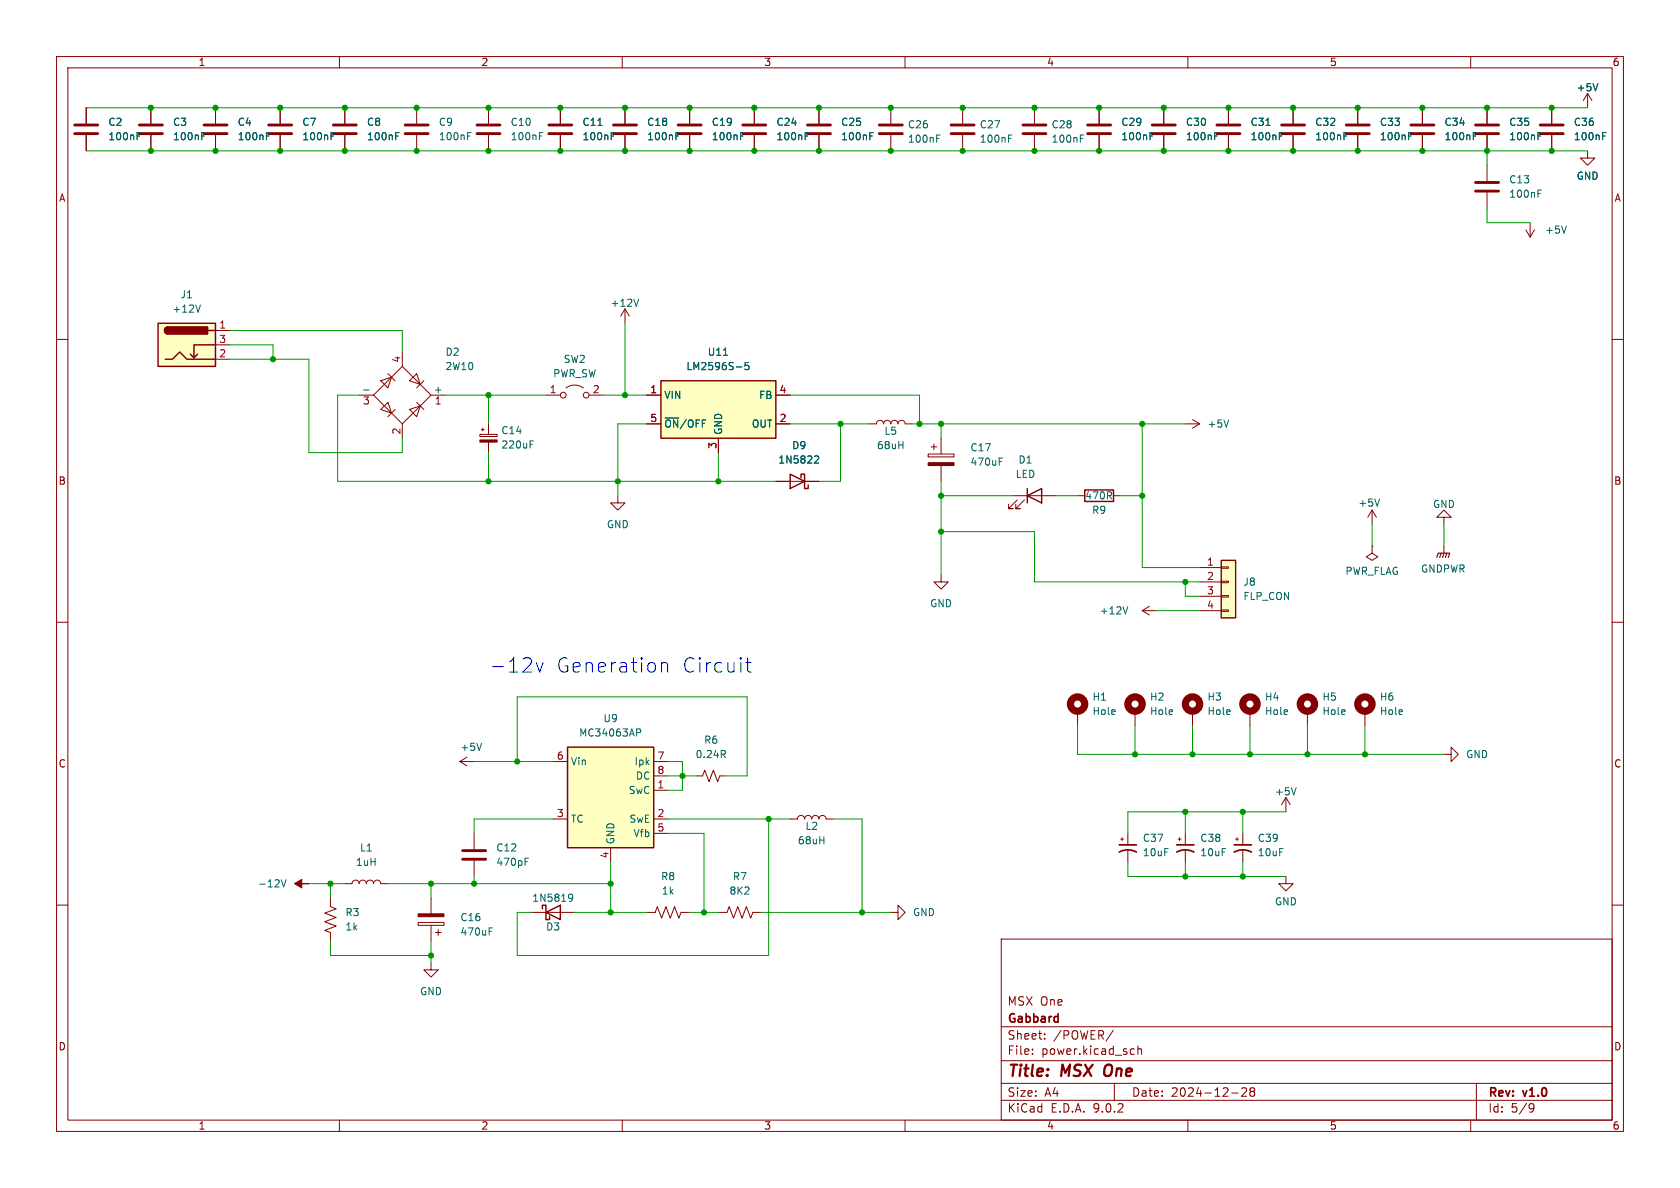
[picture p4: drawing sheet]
<svg xmlns="http://www.w3.org/2000/svg" width="297mm" height="210mm" viewBox="0 0 297 210" stroke-linecap="round" stroke-linejoin="round" font-family="sans-serif">
<g fill="none" stroke="#840000" stroke-width=".18">
<path d="M10 10h277v190h-277zM12 12h273v186h-273zM60 10v2M86.4 19.1v2.7M110 10v2M121.9 19.1v2.7M133.3 19.1v2.7M144.8 19.1v2.7M157.5 19.1v2.7M160 10v2M182.9 19.1v2.7M194.3 19.1v2.7"/>
<path d="M210 10v2M260 10v2M86.4 23.9v2.8M121.9 23.9v2.8M133.3 23.9v2.8M144.8 23.9v2.8M157.5 23.9v2.8M182.9 23.9v2.8M194.3 23.9v2.8M110.5 54.6l-.8 1.3M110.5 54.6l.8 1.3M110.5 54.6v2.6"/>
<path d="M10 60h2M84.8 76.8h3.1v.4h-3.1zM85.1 75.9h.5M85.3 75.7v.5M86.4 74.9v1.9M86.4 78.2v1.8M96.5 69.9h2.6M100.1 68.6a2.54 2.54 0 0 1 3 0M104.1 69.9h2.6M285 60h2M137.2 85.1h7.6M242.6 96.5v1.3l1 .6-1 .7-1-.7 1-.6"/>
<path d="M242.6 96.5h.1M242.6 90.2l-.8 1.2M242.6 90.2l.7 1.2M242.6 90.2v2.5M255.3 91.4h1.2l-1.2-1.2-1.3 1.2h1.3v1.3M255.3 96.5v1.3M10 110h2M285 110h2M210.8 125.7v2.6M231.1 125.7v2.6M241.3 125.7v2.6M255.3 133.4h1.2v-1.3l1.3 1.3-1.3 1.2v-1.2"/>
<path d="M208.3 148.3h.5M208.5 148.1v.5M209.5 147.3v2.1M209.5 150.4v2M218.4 148.3h.5M218.7 148.1v.5M219.7 147.3v2.1M219.7 150.4v2M227.3 154.9v1.3h1.3l-1.3 1.3-1.2-1.3h1.2M227.3 141l-.7 1.2M227.3 141l.8 1.2M227.3 141v2.5"/>
<path d="M10 160h2M177 166h108v32h-108zM285 160h2M60 198v2M110 198v2M160 198v2M177 194.5h108M177 191.5h108M177 187.5h108M177 181.5h108M182.5 186.3v.1M182.5 185.5v.1"/>
<path d="M184.7 183.6v.1M184.7 182.8v.1M196.8 182.1l-1.3 2M197 191.5v3M200.1 185.4l.4 .1M200.5 186.3l-.4 .1M201.2 185.5l.2-.1 .3 .1 .1 .9M201.2 184.9v1.5M210 198v2M217.7 193.2h1.2M219.5 192.4l.6-.1 .2 .1 .1 .3-.9 1.1h.9M221.2 192.9l-.2-.2 .2-.4 .5 .1 .1 .2-.3 .3"/>
<path d="M221.2 192.9l-.2 .3v.5l.2 .1 .5-.1 .1-.2-.1-.4-.2-.2M221.2 192.9h.3M260 198v2M261 191.5v6.5M270.6 195.1l.5 .1a.99 .99 0 0 1-.4 1.4h-.2M271.2 195.7l-.3 .3h-.3"/>
<circle cx="99.6" cy="69.9" r=".51"/>
<circle cx="103.6" cy="69.9" r=".51"/>
</g>
<path d="M195.4 188.5a1.5 1.5 0 0 0 0 1.6" fill="none" stroke="#840000" stroke-width=".4"/>
<g fill="none" stroke="#006464" stroke-width=".18">
<path d="M95.4 24h.4M95.4 23.4h.6M130.9 24h.4M130.9 23.4h.6M142.4 24h.4M142.4 23.4h.6M153.8 24h.4M153.8 23.4h.6M165.6 24.5h.4M165.6 23.9h.6M191 24.5h.4M191 23.9h.6"/>
<path d="M203.3 24h.4M203.3 23.4h.6M112.9 52.9l-.4 1.3M93.7 78.5h.4M93.7 77.9h.6M144.2 80.6h.4l.1 .4-.8 .9h.8M243.9 88.2l-.4 1.3M229.1 139.2l-.4 1.3"/>
</g>
<g fill="none" stroke="#840000" stroke-width=".51">
<path d="M84.3 22.1h4.1M84.3 23.6h4.1M119.9 22.1h4.1M119.9 23.6h4.1M131.3 22.1h4.1M131.3 23.6h4.1M142.7 22.1h4.1M142.7 23.6h4.1M155.4 22.1h4.1M155.4 23.6h4.1M180.8 22.1h4.1M180.8 23.6h4.1"/>
<path d="M192.3 22.1h4M192.3 23.6h4"/>
</g>
<path d="M208 150.6a3.2 3.2 0 0 1 3.1 0M208 149.4h3.1M218.2 150.6a3.2 3.2 0 0 1 3 0M218.2 149.4h3" fill="none" stroke="#840000" stroke-width=".3"/>
<path d="M254 98.6l.3-.8h2l-.3 .8M254.8 97.8l-.3 .8M255.3 97.8l-.3 .8M255.8 97.8l-.3 .8" fill="none" stroke="#840000" stroke-width=".2"/>
<g fill="none" stroke="#840000" stroke-width="1.3">
<circle cx="210.8" cy="124.5" r="1.27"/>
<circle cx="231.1" cy="124.5" r="1.27"/>
<circle cx="241.3" cy="124.5" r="1.27"/>
</g>
<path d="M84.8 77.8h3.1v.4h-3.1z" fill="#840000" stroke="#840000" stroke-width=".18"/>
<path d="M139.7 83.8l2.5 1.3-2.5 1.3zM141.6 84.5v-.7h.6v2.6h.7v-.7" fill="none" stroke="#840000" stroke-width=".25"/>
<path d="M215.9 99.1h2.5v10.1h-2.5z" fill="#ffffc2"/>
<path d="M215.9 99.1h2.5v10.1h-2.5z" fill="none" stroke="#840000" stroke-width=".25"/>
<g fill="none" stroke="#840000" stroke-width=".18">
<path d="M15.2 19.1v2.7M61 19.1v2.7M73.7 19.1v2.7M15.2 23.9v2.8M61 23.9v2.8M73.7 23.9v2.8M63.5 69.9h2.5M67.3 67.3l1.9-.6-.6 1.9zM67.3 72.4l1.3-1.3 .6 1.9zM68.6 66l1.2 1.3M69.8 72.4l-1.2 1.3M71.1 64.8l5.1 5.1-5.1 5-5.1-5z"/>
<path d="M71.1 62.2v2.6M71.1 74.9v2.6M72.4 67.3l1.3-1.3 .6 1.9zM72.4 72.4l1.9-.6-.6 1.9zM73.7 71.1l1.2 1.3M74.9 67.3l-1.2 1.3M76.2 69.9h2.5M109.2 87.6v1.3h1.3l-1.3 1.3-1.3-1.3h1.3M212.1 100.3h3.8M212.1 102.9h3.8M212.1 105.4h3.8M212.1 108h3.8"/>
<path d="M215.9 100.2h1.3v.3h-1.3zM215.9 102.7h1.3v.3h-1.3zM215.9 105.3h1.3v.2h-1.3zM215.9 107.8h1.3v.3h-1.3zM198.1 148.3h.5M198.4 148.1v.5M199.4 147.3v2.1M199.4 150.4v2"/>
</g>
<path d="M197.9 150.6a3.2 3.2 0 0 1 3 0M197.9 149.4h3" fill="none" stroke="#840000" stroke-width=".3"/>
<path d="M24.2 24h.5M24.2 23.4h.6M70 24h.4M70 23.4h.6M82.7 24h.4M82.7 23.4h.6M64.3 68.9h1" fill="none" stroke="#006464" stroke-width=".18"/>
<path d="M13.2 22.1h4.1M13.2 23.6h4.1M58.9 22.1h4.1M58.9 23.6h4.1M71.6 22.1h4.1M71.6 23.6h4.1" fill="none" stroke="#840000" stroke-width=".51"/>
<path d="M27.9 57.2h10.2v7.6h-10.2z" fill="#ffffc2"/>
<path d="M27.9 57.2h10.2v7.6h-10.2zM29.7 57.8a.64 .64 0 0 0-.6 .6 .64 .64 0 0 0 .6 .7M36.8 58.4h1.3M29.2 63.5h1.3l1.2-1.3 1.3 1.3h5.1M34.9 62.6l-.6 .6M38.1 61h-3.8v2.2l-.6-.6" fill="none" stroke="#840000" stroke-width=".25"/>
<g fill="#840000" stroke="#840000" stroke-width=".25">
<path d="M29.3 58l.4-.2v1.3a.63 .63 0 0 1-.6-.4 .63 .63 0 0 1 .2-.7z"/>
<path d="M29.7 57.8h7v1.3h-7z"/>
</g>
<g fill="none" stroke="#840000" stroke-width=".18">
<path d="M26.7 19.1v2.7M38.1 19.1v2.7M49.5 19.1v2.7M26.7 23.9v2.8M38.1 23.9v2.8M49.5 23.9v2.8M38.1 58.4h2.5M38.1 61h2.5M38.1 63.5h2.5M123.2 137.2h1l.4-1.1 .7 2.1 .8-2.1 .8 2.1 .4-1h1M190.5 125.7v2.6M200.7 125.7v2.6"/>
<path d="M139.7 144.8h1.3a.64 .64 0 0 1 .6-.7 .64 .64 0 0 1 .6 .7 .64 .64 0 0 1 .7-.7 .64 .64 0 0 1 .6 .7 .64 .64 0 0 1 .6-.7 .64 .64 0 0 1 .7 .7 .64 .64 0 0 1 .6-.7 .64 .64 0 0 1 .6 .7h1.3M114.3 161.3h1.5l.4-1 .8 2 .7-2 .8 2 .8-2 .7 2 .4-1h1.5M127 161.3h1.5l.4-1 .8 2 .7-2 .8 2 .8-2 .7 2 .4-1h1.5M157.5 161.3h1.2v-1.3l1.3 1.3-1.3 1.3v-1.3"/>
</g>
<path d="M35.7 24h.4M35.7 23.4h.6M47.1 24h.4M47.1 23.4h.6M58.5 24h.5M58.5 23.4h.6M35.4 53.9l-.4 1.3M127.8 133.3l.4 .6M128.1 132.7l.1 .2-.1 .4" fill="none" stroke="#006464" stroke-width=".18"/>
<path d="M24.6 22.1h4.1M24.6 23.6h4.1M36.1 22.1h4M36.1 23.6h4M47.5 22.1h4.1M47.5 23.6h4.1" fill="none" stroke="#840000" stroke-width=".51"/>
<g fill="none" stroke="#840000" stroke-width="1.3">
<circle cx="190.5" cy="124.5" r="1.27"/>
<circle cx="200.7" cy="124.5" r="1.27"/>
</g>
<path d="M100.3 132.1h15.3v17.8h-15.3z" fill="#ffffc2"/>
<path d="M100.3 132.1h15.3v17.8h-15.3z" fill="none" stroke="#840000" stroke-width=".25"/>
<g fill="none" stroke="#840000" stroke-width=".18">
<path d="M99.1 19.1v2.7M110.5 19.1v2.7M170.2 19.1v2.7M205.7 19.1v2.7M228.6 19.1v2.7M99.1 23.9v2.8M110.5 23.9v2.8M170.2 23.9v2.8M205.7 23.9v2.8M228.6 23.9v2.8M262.9 29.2v2.8M262.9 34v2.8"/>
<path d="M270.5 39.4v2.5M269.7 40.6l.8 1.3M271.3 40.6l-.8 1.3M153.7 74.9h1.2a.64 .64 0 0 1 .7-.6 .64 .64 0 0 1 .6 .6 .64 .64 0 0 1 .6-.6 .64 .64 0 0 1 .7 .6 .64 .64 0 0 1 .6-.6 .64 .64 0 0 1 .6 .6 .64 .64 0 0 1 .7-.6 .64 .64 0 0 1 .6 .6h1.3M164.6 79h1M165.1 78.5v1M166.4 77.5v2.8M209.5 74.9h2.6M210.8 74.2l1.3 .7M212.1 74.9l-1.3 .8M164.1 80.3h4.6v.5h-4.6zM166.4 82.3v2.8"/>
<path d="M166.4 101.6v1.3h1.2l-1.2 1.2-1.3-1.2h1.3M201.9 108l1.3 .7M201.9 108h2.6M203.2 107.2l-1.3 .8M81.3 134.6h2.5M81.3 134.6l1.2 .8M82.5 133.9l-1.2 .7M97.8 134.6h2.5M115.6 134.6h2.5M115.6 137.2h2.5M115.6 139.7h2.5M58.4 158.8v1.5l1 .4-2 .7 2 .8-2 .7 2 .8-2 .8 1 .3v1.6"/>
<path d="M61 156.2h1.2a.64 .64 0 0 1 .7-.6 .64 .64 0 0 1 .6 .6 .64 .64 0 0 1 .6-.6 .64 .64 0 0 1 .7 .6 .64 .64 0 0 1 .6-.6 .64 .64 0 0 1 .6 .6 .64 .64 0 0 1 .7-.6 .64 .64 0 0 1 .6 .6h1.3M83.8 147.3v2.8M83.8 152.1v2.8M97.8 144.8h2.5M107.9 149.9v2.5M115.6 144.8h2.5M115.6 147.3h2.5"/>
</g>
<g fill="none" stroke="#006464" stroke-width=".18">
<path d="M105.7 22.2h.7M108.1 24h.4M108.1 23.4h.6M119.5 24h.4M119.5 23.4h.6M178.3 24.5h.4M178.3 23.9h.6M214.7 24h.5M214.7 23.4h.6M237.6 24h.4M237.6 23.4h.6M271.9 34.2h.4"/>
<path d="M271.9 33.6h.6M276.9 39.9l-.4 1.3M217.2 74.2l-.4 1.3M176.6 81.6h.5M176.6 81h.6M199.4 107.3l-.4 1.2M85.1 131.4l-.4 1.3M112.5 128.8h.5l.3 .3-.1 .4h-.7M92.8 152.3h.4M92.8 151.7h.6"/>
</g>
<g fill="none" stroke="#840000" stroke-width=".51">
<path d="M97 22.1h4.1M97 23.6h4.1M108.5 22.1h4M108.5 23.6h4M168.1 22.1h4.1M168.1 23.6h4.1M203.7 22.1h4.1M203.7 23.6h4.1M226.6 22.1h4M226.6 23.6h4M260.9 32.3h4M260.9 33.8h4"/>
<path d="M81.8 150.4h4.1M81.8 151.9h4.1"/>
</g>
<path d="M164.1 81.8h4.6v.5h-4.6z" fill="#840000" stroke="#840000" stroke-width=".18"/>
<path d="M116.8 67.3h20.4v10.2h-20.4z" fill="#ffffc2"/>
<path d="M116.8 67.3h20.4v10.2h-20.4zM181.6 87.6l2.5-1.2v2.5zM181.6 86.4v2.5M191.8 86.6h5v2h-5zM95.9 160.7v-.7h.6v2.6h.7v-.7M96.5 161.3l2.6-1.3v2.6z" fill="none" stroke="#840000" stroke-width=".25"/>
<g fill="none" stroke="#840000" stroke-width=".18">
<path d="M15.2 19.1v2.7M26.7 19.1v2.7M38.1 19.1v2.7M49.5 19.1v2.7M61 19.1v2.7M99.1 19.1v2.7M110.5 19.1v2.7M121.9 19.1v2.7M133.3 19.1v2.7M144.8 19.1v2.7M194.3 19.1v2.7M205.7 19.1v2.7"/>
<path d="M217.2 19.1v2.7M228.6 19.1v2.7M240 19.1v2.7M251.5 19.1v2.7M262.9 19.1v2.7M274.3 19.1v2.7M280.7 16.5l-.8 1.3M280.7 16.5l.7 1.3M280.7 16.5v2.6M15.2 23.9v2.8M26.7 23.9v2.8M38.1 23.9v2.8"/>
<path d="M49.5 23.9v2.8M61 23.9v2.8M99.1 23.9v2.8M110.5 23.9v2.8M121.9 23.9v2.8M133.3 23.9v2.8M144.8 23.9v2.8M194.3 23.9v2.8M205.7 23.9v2.8M217.2 23.9v2.8M228.6 23.9v2.8M240 23.9v2.8"/>
<path d="M251.5 23.9v2.8M262.9 23.9v2.8M274.3 23.9v2.8M280.7 26.7v1.2h1.2l-1.2 1.3-1.3-1.3h1.3M114.3 69.9h2.5M114.3 74.9h2.5M127 77.5v2.5M137.2 69.9h2.5M137.2 74.9h2.5M137.2 85.1h2.5M142.2 85.1h2.6M179.1 87.6h7.6"/>
<path d="M179.8 88.4l-1.5 1.5h.8h-.8v-.7M181.1 88.4l-1.5 1.5h.7h-.7v-.7M190.5 87.6h1.3M196.8 87.6h1.3M221 125.7v2.6M76.2 158.8v2.7M73.9 163.1h4.6v.5h-4.6zM76.2 170.2v1.3h1.3l-1.3 1.2-1.3-1.2h1.3M76.2 163.6v2.8M77 164.8h1M77.5 164.3v1.1M94 161.3h7.6"/>
</g>
<g fill="none" stroke="#006464" stroke-width=".18">
<path d="M282.5 14.8l-.4 1.3M24.2 24h.5M24.2 23.4h.6M35.7 24h.4M35.7 23.4h.6M47.1 24h.4M47.1 23.4h.6M58.5 24h.5M58.5 23.4h.6M70 24h.4M70 23.4h.6M105.7 22.2h.7"/>
<path d="M108.1 24h.4M108.1 23.4h.6M119.5 24h.4M119.5 23.4h.6M130.9 24h.4M130.9 23.4h.6M142.4 24h.4M142.4 23.4h.6M153.8 24h.4M153.8 23.4h.6M203.3 24h.4M203.3 23.4h.6"/>
<path d="M214.7 24h.5M214.7 23.4h.6M223.8 22.2h.7M226.2 24h.4M226.2 23.4h.6M237.6 24h.4M237.6 23.4h.6M249 24h.5M249 23.4h.6M260.5 24h.4M260.5 23.4h.6M271.9 24h.4"/>
<path d="M271.9 23.4h.6M283.3 24h.4M283.3 23.4h.6M127.9 62.8h.7M130.2 64.9h.9M132.4 64.1h-.7v.6l.2-.1h.4l.1 .2v.4l-.2 .1-.5-.1M144.2 80.6h.4l.1 .4-.8 .9h.8M49.7 155.5l.4 1.3 .5-1.3M100.6 158.1h.4l.2 .1a.84 .84 0 0 1-.3 1.1h-.3M101.2 158.6l-.2 .2h-.4M86.5 164.6h.4M86.5 164h.6"/>
</g>
<path d="M215.1 22.1h4.1M215.1 23.6h4.1M238 22.1h4.1M238 23.6h4.1M249.4 22.1h4.1M249.4 23.6h4.1M260.9 22.1h4M260.9 23.6h4M272.3 22.1h4.1M272.3 23.6h4.1" fill="none" stroke="#840000" stroke-width=".51"/>
<g fill="#840000" stroke="#840000" stroke-width=".18">
<path d="M52.1 156.2l1.2-.8v.8h1.3h-1.3v.8z"/>
<path d="M73.9 161.5h4.6v.6h-4.6z"/>
</g>
<circle cx="221" cy="124.5" r="1.27" fill="none" stroke="#840000" stroke-width="1.3"/>
<g fill="none" stroke="#009600" stroke-width=".18">
<path d="M15.2 19.1h265.5M15.2 26.7h265.5M262.9 26.7v2.5M262.9 36.8v2.6h7.6M40.6 58.4h30.5v3.8M110.5 57.2v12.7M40.6 63.5h14v16.5h16.5v-2.5M40.6 61h7.7v2.5M63.5 69.9h-3.8v15.2h77.5M78.7 69.9h17.8M86.4 69.9v5M106.7 69.9h7.6"/>
<path d="M114.3 74.9h-5.1v12.7M139.7 74.9h14M139.7 69.9h22.9v5M148.6 74.9v10.2h-3.8M161.3 74.9h48.2M166.4 74.9v2.6M201.9 74.9v25.4h10.2M86.4 80v5.1M127 80v5.1M166.4 94h16.5v8.9h29.2M166.4 87.6h12.7M166.4 85.1v16.5"/>
<path d="M186.7 87.6h3.8M198.1 87.6h3.8M242.6 92.7v3.8M255.3 92.7v3.8M204.5 108h7.6M209.5 102.9v2.5h2.6M83.8 134.6h14M91.4 134.6v-11.4h40.7v14h-3.8M118.1 134.6h2.5v5.1h-2.5M118.1 137.2h5.1M190.5 128.3v5.1h64.8M200.7 128.3v5.1"/>
<path d="M210.8 128.3v5.1M221 128.3v5.1M231.1 128.3v5.1M241.3 128.3v5.1M54.6 156.2h6.4M58.4 156.2v2.6M68.6 156.2h39.3M76.2 156.2v2.6M83.8 154.9v1.3M97.8 144.8h-14v2.5M107.9 152.4v8.9M118.1 144.8h21.6"/>
<path d="M118.1 147.3h6.4v14M135.9 144.8v24.1h-44.5v-7.6h2.6M147.3 144.8h5.1v16.5M199.4 152.4v2.5h27.9M209.5 143.5v3.8M209.5 152.4v2.5M219.7 143.5v3.8M219.7 152.4v2.5M227.3 143.5h-27.9v3.8M58.4 166.4v2.5h17.8M76.2 166.4v3.8M101.6 161.3h12.7"/>
<path d="M121.9 161.3h5.1M134.6 161.3h22.9"/>
</g>
<path d="M94.8 117.1l.6 1.7 .6-1.7M116.9 117.1v1.7M116.9 117.4a.63 .63 0 0 1 1.1 .1v1.3M131.8 117.1h1M132.2 116.3v2.1l.1 .3 .5 .1" fill="none" stroke="#0000c2" stroke-width=".18"/>
<g fill="#009600" stroke="#009600" stroke-width=".18">
<circle cx="251.5" cy="19.1" r=".46"/>
<circle cx="262.9" cy="19.1" r=".46"/>
<circle cx="262.9" cy="26.7" r=".46"/>
<circle cx="251.5" cy="26.7" r=".46"/>
<circle cx="240" cy="26.7" r=".46"/>
<circle cx="228.6" cy="19.1" r=".46"/>
<circle cx="228.6" cy="26.7" r=".46"/>
<circle cx="274.3" cy="26.7" r=".46"/>
<circle cx="274.3" cy="19.1" r=".46"/>
<circle cx="240" cy="19.1" r=".46"/>
<circle cx="162.6" cy="74.9" r=".46"/>
<circle cx="201.9" cy="74.9" r=".46"/>
<circle cx="201.9" cy="87.6" r=".46"/>
<circle cx="166.4" cy="74.9" r=".46"/>
<circle cx="148.6" cy="74.9" r=".46"/>
<circle cx="231.1" cy="133.4" r=".46"/>
<circle cx="221" cy="133.4" r=".46"/>
<circle cx="210.8" cy="133.4" r=".46"/>
<circle cx="219.7" cy="143.5" r=".46"/>
<circle cx="241.3" cy="133.4" r=".46"/>
<circle cx="219.7" cy="154.9" r=".46"/>
<circle cx="209.5" cy="154.9" r=".46"/>
<circle cx="205.7" cy="19.1" r=".46"/>
<circle cx="194.3" cy="26.7" r=".46"/>
<circle cx="205.7" cy="26.7" r=".46"/>
<circle cx="170.2" cy="19.1" r=".46"/>
<circle cx="157.5" cy="26.7" r=".46"/>
<circle cx="170.2" cy="26.7" r=".46"/>
<circle cx="194.3" cy="19.1" r=".46"/>
<circle cx="182.9" cy="19.1" r=".46"/>
<circle cx="144.8" cy="19.1" r=".46"/>
<circle cx="157.5" cy="19.1" r=".46"/>
<circle cx="144.8" cy="26.7" r=".46"/>
<circle cx="217.2" cy="26.7" r=".46"/>
<circle cx="217.2" cy="19.1" r=".46"/>
<circle cx="182.9" cy="26.7" r=".46"/>
<circle cx="166.4" cy="94" r=".46"/>
<circle cx="166.4" cy="87.6" r=".46"/>
<circle cx="209.5" cy="102.9" r=".46"/>
<circle cx="152.4" cy="161.3" r=".46"/>
<circle cx="200.7" cy="133.4" r=".46"/>
<circle cx="209.5" cy="143.5" r=".46"/>
<circle cx="49.5" cy="19.1" r=".46"/>
<circle cx="61" cy="26.7" r=".46"/>
<circle cx="61" cy="19.1" r=".46"/>
<circle cx="38.1" cy="19.1" r=".46"/>
<circle cx="38.1" cy="26.7" r=".46"/>
<circle cx="49.5" cy="26.7" r=".46"/>
<circle cx="48.3" cy="63.5" r=".46"/>
<circle cx="73.7" cy="19.1" r=".46"/>
<circle cx="26.7" cy="26.7" r=".46"/>
<circle cx="26.7" cy="19.1" r=".46"/>
<circle cx="86.4" cy="85.1" r=".46"/>
<circle cx="91.4" cy="134.6" r=".46"/>
<circle cx="120.6" cy="137.2" r=".46"/>
<circle cx="135.9" cy="144.8" r=".46"/>
<circle cx="109.2" cy="85.1" r=".46"/>
<circle cx="127" cy="85.1" r=".46"/>
<circle cx="86.4" cy="69.9" r=".46"/>
<circle cx="110.5" cy="26.7" r=".46"/>
<circle cx="99.1" cy="19.1" r=".46"/>
<circle cx="110.5" cy="19.1" r=".46"/>
<circle cx="133.3" cy="19.1" r=".46"/>
<circle cx="121.9" cy="19.1" r=".46"/>
<circle cx="121.9" cy="26.7" r=".46"/>
<circle cx="99.1" cy="26.7" r=".46"/>
<circle cx="86.4" cy="19.1" r=".46"/>
<circle cx="86.4" cy="26.7" r=".46"/>
<circle cx="73.7" cy="26.7" r=".46"/>
<circle cx="133.3" cy="26.7" r=".46"/>
<circle cx="110.5" cy="69.9" r=".46"/>
<circle cx="83.8" cy="156.2" r=".46"/>
<circle cx="76.2" cy="156.2" r=".46"/>
<circle cx="107.9" cy="156.2" r=".46"/>
<circle cx="107.9" cy="161.3" r=".46"/>
<circle cx="76.2" cy="168.9" r=".46"/>
<circle cx="58.4" cy="156.2" r=".46"/>
<circle cx="124.5" cy="161.3" r=".46"/>
</g>
<g font-size="3.5" fill="#0000c2">
<text x="86.4" y="119.1">-12v</text>
<text x="98.2" y="119.1">Generation</text>
<text x="120.4" y="119.1">Circuit</text>
</g>
<g font-size="2.8" fill="#840000">
<text x="178" y="190.9">Title:</text>
<text x="187.7" y="190.9">MSX</text>
<text x="196.1" y="190.9">One</text>
</g>
<g font-size="2.1" fill="#840000">
<text x="178" y="178">MSX One</text>
<text x="178" y="184">Sheet:</text>
<text x="178" y="181.2">Gabbard</text>
<text x="186.2" y="184">/POWER/</text>
<text x="178" y="186.7">File:</text>
<text x="184.1" y="186.7">power.kicad_sch</text>
<text x="178" y="196.9">KiCad</text>
<text x="178" y="194.1">Size:</text>
<text x="184.7" y="194.1">A4</text>
<text x="185.7" y="196.9">E.D.A.</text>
<text x="193.3" y="196.9">9.0.2</text>
<text x="200" y="194.1">Date:</text>
<text x="207" y="194.1">2024-12-28</text>
<text x="263" y="194.3">Rev:</text>
<text x="263" y="196.9">Id:</text>
<text x="267.1" y="196.9">5/9</text>
<text x="269.4" y="194.3">v1.0</text>
</g>
<g font-size="1.8" fill="#840000">
<text x="35" y="11.9">1</text>
<text x="85" y="11.9">2</text>
<text x="135" y="11.9">3</text>
<text x="185" y="11.9">4</text>
<text x="235" y="11.9">5</text>
<text x="285" y="11.9">6</text>
<text x="10.3" y="35.9">A</text>
<text x="285.3" y="35.9">A</text>
<text x="10.3" y="85.9">B</text>
<text x="285.3" y="85.9">B</text>
<text x="10.3" y="135.9">C</text>
<text x="285.3" y="135.9">C</text>
<text x="10.3" y="185.9">D</text>
<text x="285.3" y="185.9">D</text>
<text x="35" y="199.9">1</text>
<text x="85" y="199.9">2</text>
<text x="135" y="199.9">3</text>
<text x="185" y="199.9">4</text>
<text x="235" y="199.9">5</text>
<text x="285" y="199.9">6</text>
</g>
<g font-size="1.8" fill="#006464">
<text x="278.6" y="16.3">+5V</text>
<text x="19.1" y="22.5">C2</text>
<text x="30.5" y="22.5">C3</text>
<text x="41.9" y="22.5">C4</text>
<text x="53.3" y="22.5">C7</text>
<text x="64.8" y="22.5">C8</text>
<text x="77.5" y="22.5">C9</text>
<text x="90.2" y="22.5">C10</text>
<text x="102.9" y="22.5">C11</text>
<text x="114.3" y="22.5">C18</text>
<text x="125.7" y="22.5">C19</text>
<text x="137.2" y="22.5">C24</text>
<text x="148.6" y="22.5">C25</text>
<text x="160.4" y="22.9">C26</text>
<text x="173.1" y="22.9">C27</text>
<text x="185.8" y="22.9">C28</text>
<text x="198.1" y="22.5">C29</text>
<text x="209.6" y="22.5">C30</text>
<text x="221" y="22.5">C31</text>
<text x="232.4" y="22.5">C32</text>
<text x="243.8" y="22.5">C33</text>
<text x="255.3" y="22.5">C34</text>
<text x="266.7" y="22.5">C35</text>
<text x="278.1" y="22.5">C36</text>
<text x="19.1" y="25">100nF</text>
<text x="30.5" y="25">100nF</text>
<text x="41.9" y="25">100nF</text>
<text x="53.3" y="25">100nF</text>
<text x="64.8" y="25">100nF</text>
<text x="77.5" y="25">100nF</text>
<text x="90.2" y="25">100nF</text>
<text x="102.9" y="25">100nF</text>
<text x="114.3" y="25">100nF</text>
<text x="125.7" y="25">100nF</text>
<text x="137.2" y="25">100nF</text>
<text x="148.6" y="25">100nF</text>
<text x="160.4" y="25.4">100nF</text>
<text x="173.1" y="25.4">100nF</text>
<text x="185.8" y="25.4">100nF</text>
<text x="198.1" y="25">100nF</text>
<text x="209.6" y="25">100nF</text>
<text x="221" y="25">100nF</text>
<text x="232.4" y="25">100nF</text>
<text x="243.8" y="25">100nF</text>
<text x="255.3" y="25">100nF</text>
<text x="266.7" y="25">100nF</text>
<text x="278.1" y="25">100nF</text>
<text x="266.7" y="35.2">100nF</text>
<text x="266.7" y="32.6">C13</text>
<text x="278.6" y="32">GND</text>
<text x="273.1" y="41.5">+5V</text>
<text x="31.8" y="52.9">J1</text>
<text x="30.4" y="55.5">+12V</text>
<text x="107.8" y="54.4">+12V</text>
<text x="78.6" y="65.6">2W10</text>
<text x="78.7" y="63.1">D2</text>
<text x="99.6" y="64.4">SW2</text>
<text x="121.2" y="65.6">LM2596S-5</text>
<text x="125" y="63.1">U11</text>
<text x="76.6" y="69.6">+</text>
<text x="97.7" y="66.9">PWR_SW</text>
<text x="117.3" y="70.7">VIN</text>
<text x="134.1" y="70.7">FB</text>
<text x="88.5" y="77">C14</text>
<text x="117.3" y="75.8">~{ON}/OFF</text>
<text x="127.9" y="77" transform="rotate(-90 127.9 77)">GND</text>
<text x="132.8" y="75.8">OUT</text>
<text x="156.3" y="77.1">L5</text>
<text x="213.4" y="75.8">+5V</text>
<text x="88.5" y="79.5">220uF</text>
<text x="137.5" y="82.1">1N5822</text>
<text x="139.9" y="79.6">D9</text>
<text x="154.9" y="79.6">68uH</text>
<text x="171.5" y="82.5">470uF</text>
<text x="171.5" y="80">C17</text>
<text x="180" y="82.1">D1</text>
<text x="179.5" y="84.7">LED</text>
<text x="191.8" y="88.5">470R</text>
<text x="240" y="89.8">+5V</text>
<text x="253.2" y="90">GND</text>
<text x="107.2" y="93.6">GND</text>
<text x="193" y="91">R9</text>
<text x="237.8" y="101.8">PWR_FLAG</text>
<text x="251.1" y="101.4">GNDPWR</text>
<text x="164.3" y="107.5">GND</text>
<text x="219.7" y="103.7">J8</text>
<text x="219.7" y="106.3">FLP_CON</text>
<text x="194.3" y="108.8">+12V</text>
<text x="193" y="124.1">H1</text>
<text x="203.2" y="124.1">H2</text>
<text x="213.4" y="124.1">H3</text>
<text x="223.5" y="124.1">H4</text>
<text x="233.7" y="124.1">H5</text>
<text x="243.8" y="124.1">H6</text>
<text x="102.3" y="130.4">MC34063AP</text>
<text x="106.6" y="127.9">U9</text>
<text x="124.4" y="131.7">R6</text>
<text x="193" y="126.6">Hole</text>
<text x="203.2" y="126.6">Hole</text>
<text x="213.4" y="126.6">Hole</text>
<text x="223.5" y="126.6">Hole</text>
<text x="233.7" y="126.6">Hole</text>
<text x="243.8" y="126.6">Hole</text>
<text x="81.3" y="132.9">+5V</text>
<text x="100.8" y="135.5">Vin</text>
<text x="112.1" y="135.5">Ipk</text>
<text x="122.9" y="134.2">0.24R</text>
<text x="259.1" y="134.2">GND</text>
<text x="111" y="140.6">SwC</text>
<text x="112.3" y="138">DC</text>
<text x="225.3" y="140.8">+5V</text>
<text x="100.8" y="145.6">TC</text>
<text x="108.8" y="149.4" transform="rotate(-90 108.8 149.4)">GND</text>
<text x="111.2" y="145.6">SwE</text>
<text x="111.9" y="148.2">Vfb</text>
<text x="141" y="149.5">68uH</text>
<text x="142.3" y="146.9">L2</text>
<text x="201.9" y="149">C37</text>
<text x="212.1" y="149">C38</text>
<text x="222.3" y="149">C39</text>
<text x="62.8" y="153.3">1uH</text>
<text x="63.5" y="150.7">L1</text>
<text x="87.6" y="153.3">470pF</text>
<text x="87.6" y="150.7">C12</text>
<text x="116.8" y="155.8">R8</text>
<text x="129.5" y="155.8">R7</text>
<text x="201.9" y="151.6">10uF</text>
<text x="212.1" y="151.6">10uF</text>
<text x="222.3" y="151.6">10uF</text>
<text x="45.5" y="157.1">-12V</text>
<text x="94" y="159.6">1N5819</text>
<text x="116.9" y="158.3">1k</text>
<text x="128.9" y="158.3">8K2</text>
<text x="225.3" y="160.2">GND</text>
<text x="61" y="162.2">R3</text>
<text x="61" y="164.7">1k</text>
<text x="81.3" y="165.6">470uF</text>
<text x="81.3" y="163">C16</text>
<text x="96.4" y="164.7">D3</text>
<text x="161.3" y="162.2">GND</text>
<text x="74.2" y="176.1">GND</text>
</g>
<g font-size="1.8" fill="#a90000">
<text x="38.7" y="58.2">1</text>
<text x="38.7" y="60.7">3</text>
<text x="38.7" y="63.2">2</text>
<text x="70.9" y="64.2" transform="rotate(-90 70.9 64.2)">4</text>
<text x="64.1" y="71.8">3</text>
<text x="76.8" y="71.8">1</text>
<text x="97.1" y="69.6">1</text>
<text x="104.7" y="69.6">2</text>
<text x="114.9" y="69.6">1</text>
<text x="137.7" y="69.6">4</text>
<text x="70.9" y="76.9" transform="rotate(-90 70.9 76.9)">2</text>
<text x="114.9" y="74.7">5</text>
<text x="137.7" y="74.7">2</text>
<text x="126.7" y="79.4" transform="rotate(-90 126.7 79.4)">3</text>
<text x="213.3" y="100.1">1</text>
<text x="213.3" y="102.6">2</text>
<text x="213.3" y="105.2">3</text>
<text x="213.3" y="107.7">4</text>
<text x="98.4" y="134.4">6</text>
<text x="116.1" y="134.4">7</text>
<text x="116.1" y="136.9">8</text>
<text x="116.1" y="139.4">1</text>
<text x="98.4" y="144.5">3</text>
<text x="116.1" y="144.5">2</text>
<text x="116.1" y="147.1">5</text>
<text x="107.7" y="151.8" transform="rotate(-90 107.7 151.8)">4</text>
</g>
</svg>
